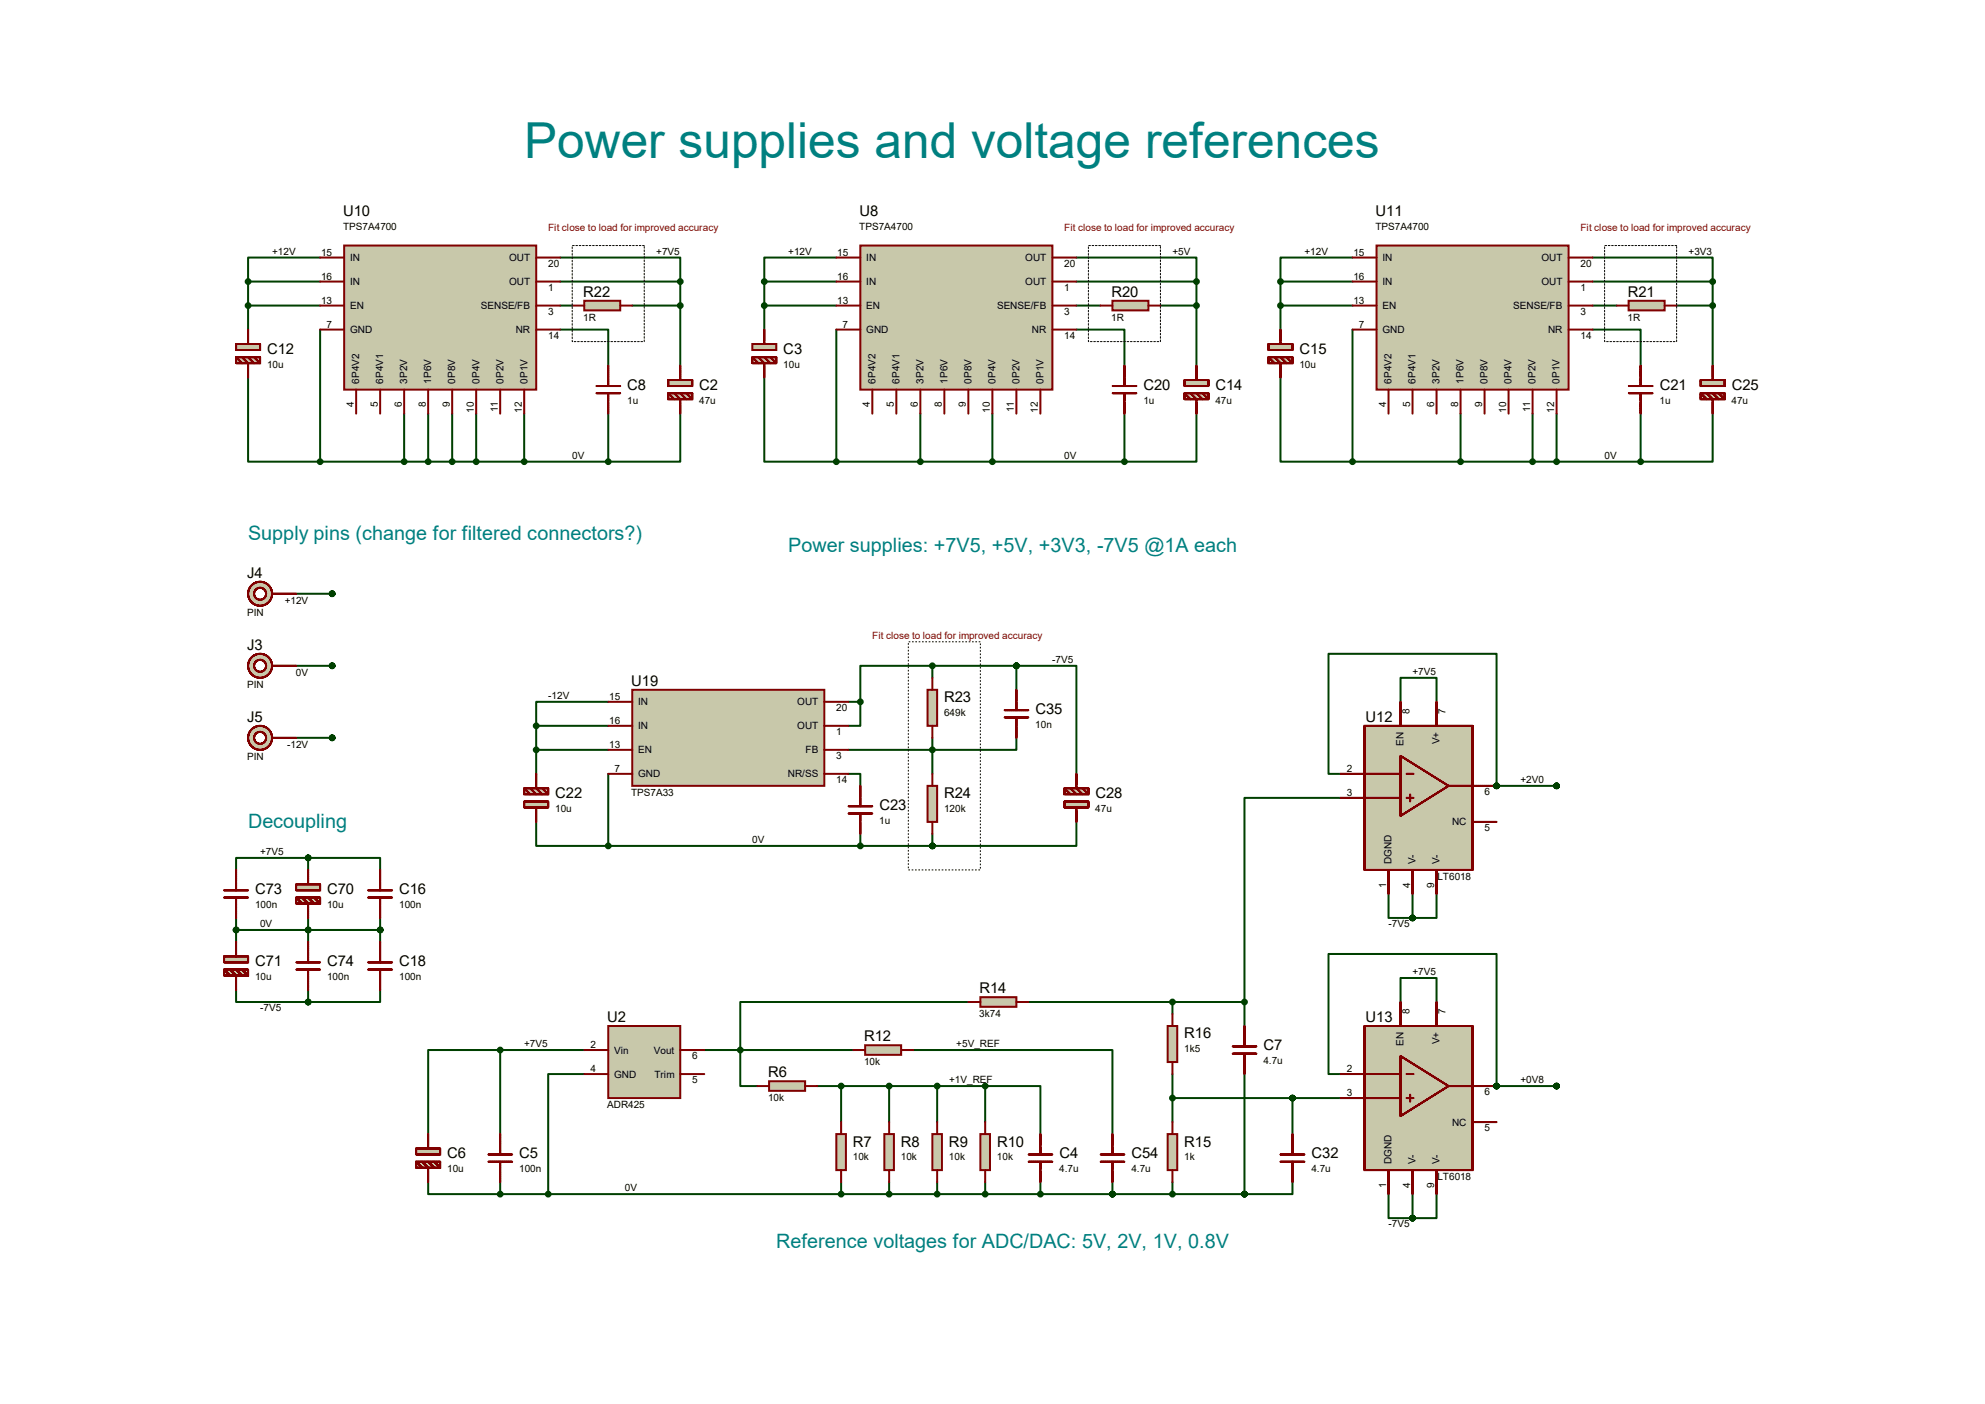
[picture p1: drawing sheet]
<svg xmlns="http://www.w3.org/2000/svg" width="420mm" height="297mm" viewBox="0 0 420 297" stroke-linecap="round" stroke-linejoin="round" font-family="sans-serif">
<g fill="none" stroke="#004000" stroke-width=".42">
<path d="M52.5 59.6h15.2M52.5 59.6v10.1M67.7 54.5h-15.2v5.1M118.5 54.5h25.4v5.1M118.5 59.6h25.4M143.9 59.6v17.7M161.7 59.6h15.3M161.7 59.6v10.1M177 54.5h-15.3v5.1M227.8 54.5h25.4v5.1M227.8 59.6h25.4M253.2 59.6v17.7"/>
<path d="M270.9 59.6h15.3M270.9 59.6v10.1M286.2 54.5h-15.3v5.1M337 54.5h25.4v5.1M337 59.6h25.4M362.4 59.6v17.7M52.5 79.9v17.8h15.2M52.5 64.6h15.2M67.7 69.7v28M118.5 69.7h10.2v7.6M118.5 64.6h2.6M133.8 64.6h10.1"/>
<path d="M161.7 79.9v17.8h15.3M161.7 64.6h15.3M177 69.7v28M227.8 69.7h10.1v7.6M227.8 64.6h5M245.5 64.6h7.7M270.9 79.9v17.8h15.3M270.9 64.6h15.3M286.2 69.7v28M337 69.7h10.1v7.6M337 64.6h5.1M354.8 64.6h7.6"/>
<path d="M67.7 97.7h61M85.5 87.5v10.2M90.6 87.5v10.2M95.7 87.5v10.2M100.8 87.5v10.2M110.9 87.5v10.2M128.7 87.5v10.2M143.9 87.5v10.2h-15.2M177 97.7h60.9M194.7 87.5v10.2M210 87.5v10.2M237.9 87.5v10.2"/>
<path d="M253.2 87.5v10.2h-15.3M286.2 97.7h60.9M309 87.5v10.2M324.3 87.5v10.2M329.4 87.5v10.2M347.1 87.5v10.2M362.4 87.5v10.2h-15.3M113.5 153.5h15.2M113.5 153.5v10.2M113.5 158.6h15.2M128.7 148.5h-15.2v5M179.5 148.5h2.5"/>
<path d="M182 148.5v5h-2.5M197.3 140.8h-15.3v7.7M197.3 140.8v2.6M197.3 156.1v7.6M197.3 140.8h17.8M215.1 156.1v2.5h-35.6M215.1 140.8h12.7v22.9M215.1 140.8v5.1M296.3 148.5v-5.1h7.7v5.1M113.5 173.9v5h15.2M128.7 163.7v15.2M128.7 178.9h68.6"/>
<path d="M179.5 163.7h2.5v2.5M182 176.4v2.5M197.3 176.4v2.5M227.8 173.9v5h-30.5M283.6 168.8h-20.3v43.2M283.6 163.7h-2.5v-25.4h35.6v27.9M293.8 189.1v5.1h5.1M298.9 189.1v5.1M304 189.1v5.1h-5.1M204.9 212h-48.3v17.7h3.6M217.6 212h45.7M248.1 212v2.5"/>
<path d="M263.3 212v5M105.8 222.1h-15.2v17.8M105.8 222.1h17.8M105.8 222.1v17.8M123.6 227.2h-7.6v25.4M149 222.1h31.5M172.9 229.7h35.5M178 229.7v7.7M188.1 229.7v7.7M193.2 222.1h42.2v17.8M198.3 229.7v7.7M208.4 229.7h11.7v10.2"/>
<path d="M208.4 229.7v7.7M248.1 227.2v10.2M248.1 232.3h25.4v7.6M263.3 227.2v25.4M90.6 250.1v2.5h15.2M105.8 252.6h157.5M105.8 250.1v2.5M178 250.1v2.5M188.1 250.1v2.5M198.3 250.1v2.5M208.4 250.1v2.5M220.1 250.1v2.5"/>
<path d="M235.4 250.1v2.5M248.1 250.1v2.5M273.5 250.1v2.5h-10.2"/>
</g>
<circle cx="316.7" cy="166.2" r=".21" fill="#004000"/>
<path d="M316.7 166.2h12.7M50 196.7h15.2M50 194.2v5.1M65.2 194.2v5.1M296.3 212v-5.1h7.7v5.1M273.5 232.3h10.1M283.6 227.2h-2.5v-25.4h35.6v27.9M293.8 252.6v5.1h5.1M298.9 252.6v5.1M304 252.6v5.1h-5.1" fill="none" stroke="#004000" stroke-width=".42"/>
<circle cx="316.7" cy="229.7" r=".21" fill="#004000"/>
<path d="M62.7 125.6h7.6M62.7 140.8h7.6M62.7 156.1h7.6M65.2 181.5h-15.2v2.5M65.2 181.5h15.2v2.5M65.2 181.5v2.5M65.2 196.7h15.2M80.4 194.2v5.1M50 209.4v2.6h15.2M65.2 209.4v2.6M80.4 209.4v2.6h-15.2M316.7 229.7h12.7" fill="none" stroke="#004000" stroke-width=".42"/>
<path d="M291.3 51.9h40.6v30.5h-40.6z" fill="#c8c8aa" stroke="#800000" stroke-width=".42"/>
<g fill="none" stroke="#800000" stroke-width=".42">
<path d="M286.2 59.6h5.1M286.2 54.5h5.1M331.9 59.6h5.1M331.9 54.5h5.1M286.2 64.6h5.1M286.2 69.7h5.1M331.9 64.6h5.1M331.9 69.7h5.1M293.8 82.4v5.1M298.9 82.4v5.1M304 82.4v5.1M309 82.4v5.1"/>
<path d="M314.1 82.4v5.1M319.2 82.4v5.1M324.3 82.4v5.1M329.4 82.4v5.1"/>
</g>
<path d="M162.7 228.7h7.6v2.1h-7.6z" fill="#c8c8aa" stroke="#800000" stroke-width=".42"/>
<path d="M160.2 229.7h2.5M170.3 229.7h2.6" fill="none" stroke="#800000" stroke-width=".42"/>
<path d="M177 239.9h2v7.6h-2z" fill="#c8c8aa" stroke="#800000" stroke-width=".42"/>
<path d="M178 237.4v2.5M178 247.5v2.6" fill="none" stroke="#800000" stroke-width=".42"/>
<g fill="#004000" stroke="#004000" stroke-width=".42">
<circle cx="178" cy="229.7" r=".51"/>
<circle cx="178" cy="252.6" r=".51"/>
</g>
<path d="M183 221.1h7.7v2h-7.7z" fill="#c8c8aa" stroke="#800000" stroke-width=".42"/>
<path d="M180.5 222.1h2.5M190.7 222.1h2.5" fill="none" stroke="#800000" stroke-width=".42"/>
<circle cx="156.6" cy="222.1" r=".51" fill="#004000" stroke="#004000" stroke-width=".42"/>
<path d="M128.7 217h15.2v15.3h-15.2z" fill="#c8c8aa" stroke="#800000" stroke-width=".42"/>
<path d="M123.6 222.1h5.1M123.6 227.2h5.1M143.9 222.1h5.1M143.9 227.2h5.1" fill="none" stroke="#800000" stroke-width=".42"/>
<g fill="#004000" stroke="#004000" stroke-width=".42">
<circle cx="116" cy="252.6" r=".51"/>
<circle cx="105.8" cy="252.6" r=".51"/>
<circle cx="105.8" cy="222.1" r=".51"/>
</g>
<path d="M207.4 210.9h7.7v2.1h-7.7z" fill="#c8c8aa" stroke="#800000" stroke-width=".42"/>
<path d="M204.9 212h2.5M215.1 212h2.5" fill="none" stroke="#800000" stroke-width=".42"/>
<path d="M247.1 239.9h2v7.6h-2z" fill="#c8c8aa" stroke="#800000" stroke-width=".42"/>
<path d="M248.1 237.4v2.5M248.1 247.5v2.6" fill="none" stroke="#800000" stroke-width=".42"/>
<path d="M247.1 217h2v7.7h-2z" fill="#c8c8aa" stroke="#800000" stroke-width=".42"/>
<path d="M248.1 214.5v2.5M248.1 224.7v2.5" fill="none" stroke="#800000" stroke-width=".42"/>
<g fill="#004000" stroke="#004000" stroke-width=".42">
<circle cx="248.1" cy="212" r=".51"/>
<circle cx="248.1" cy="232.3" r=".51"/>
<circle cx="220.1" cy="252.6" r=".51"/>
<circle cx="248.1" cy="252.6" r=".51"/>
<circle cx="263.3" cy="212" r=".51"/>
<circle cx="362.4" cy="59.6" r=".51"/>
<circle cx="309" cy="97.7" r=".51"/>
<circle cx="347.1" cy="97.7" r=".51"/>
<circle cx="286.2" cy="97.7" r=".51"/>
<circle cx="362.4" cy="64.6" r=".51"/>
<circle cx="270.9" cy="59.6" r=".51"/>
<circle cx="270.9" cy="64.6" r=".51"/>
</g>
<path d="M182 51.9h40.7v30.5h-40.7z" fill="#c8c8aa" stroke="#800000" stroke-width=".42"/>
<g fill="none" stroke="#800000" stroke-width=".42">
<path d="M177 59.6h5M177 54.5h5M222.7 59.6h5.1M222.7 54.5h5.1M177 64.6h5M177 69.7h5M222.7 64.6h5.1M222.7 69.7h5.1M184.6 82.4v5.1M189.7 82.4v5.1M194.7 82.4v5.1M199.8 82.4v5.1"/>
<path d="M204.9 82.4v5.1M210 82.4v5.1M215.1 82.4v5.1M220.1 82.4v5.1"/>
</g>
<g fill="#004000" stroke="#004000" stroke-width=".42">
<circle cx="253.2" cy="59.6" r=".51"/>
<circle cx="237.9" cy="97.7" r=".51"/>
<circle cx="177" cy="97.7" r=".51"/>
<circle cx="253.2" cy="64.6" r=".51"/>
<circle cx="161.7" cy="59.6" r=".51"/>
<circle cx="161.7" cy="64.6" r=".51"/>
</g>
<path d="M72.8 51.9h40.7v30.5h-40.7z" fill="#c8c8aa" stroke="#800000" stroke-width=".42"/>
<g fill="none" stroke="#800000" stroke-width=".42">
<path d="M67.7 59.6h5.1M67.7 54.5h5.1M113.5 59.6h5M113.5 54.5h5M67.7 64.6h5.1M67.7 69.7h5.1M113.5 64.6h5M113.5 69.7h5M75.4 82.4v5.1M80.4 82.4v5.1M85.5 82.4v5.1M90.6 82.4v5.1"/>
<path d="M95.7 82.4v5.1M100.8 82.4v5.1M105.8 82.4v5.1M110.9 82.4v5.1"/>
</g>
<path d="M123.6 63.6h7.6v2.1h-7.6z" fill="#c8c8aa" stroke="#800000" stroke-width=".42"/>
<path d="M121.1 64.6h2.5M131.2 64.6h2.6" fill="none" stroke="#800000" stroke-width=".42"/>
<g fill="#004000" stroke="#004000" stroke-width=".42">
<circle cx="143.9" cy="59.6" r=".51"/>
<circle cx="128.7" cy="97.7" r=".51"/>
<circle cx="67.7" cy="97.7" r=".51"/>
<circle cx="143.9" cy="64.6" r=".51"/>
<circle cx="52.5" cy="59.6" r=".51"/>
<circle cx="52.5" cy="64.6" r=".51"/>
<circle cx="324.3" cy="97.7" r=".51"/>
<circle cx="329.4" cy="97.7" r=".51"/>
<circle cx="194.7" cy="97.7" r=".51"/>
<circle cx="210" cy="97.7" r=".51"/>
<circle cx="85.5" cy="97.7" r=".51"/>
<circle cx="90.6" cy="97.7" r=".51"/>
<circle cx="95.7" cy="97.7" r=".51"/>
<circle cx="100.8" cy="97.7" r=".51"/>
<circle cx="110.9" cy="97.7" r=".51"/>
</g>
<path d="M133.8 145.9h40.6v20.3h-40.6z" fill="#c8c8aa" stroke="#800000" stroke-width=".42"/>
<path d="M128.7 153.5h5.1M128.7 158.6h5.1M128.7 148.5h5.1M174.4 153.5h5.1M174.4 158.6h5.1M174.4 148.5h5.1M128.7 163.7h5.1M174.4 163.7h5.1" fill="none" stroke="#800000" stroke-width=".42"/>
<g fill="#004000" stroke="#004000" stroke-width=".42">
<circle cx="113.5" cy="153.5" r=".51"/>
<circle cx="113.5" cy="158.6" r=".51"/>
<circle cx="128.7" cy="178.9" r=".51"/>
</g>
<path d="M196.3 145.9h2v7.6h-2z" fill="#c8c8aa" stroke="#800000" stroke-width=".42"/>
<path d="M197.3 143.4v2.5M197.3 153.5v2.6" fill="none" stroke="#800000" stroke-width=".42"/>
<path d="M196.3 166.2h2v7.7h-2z" fill="#c8c8aa" stroke="#800000" stroke-width=".42"/>
<path d="M197.3 163.7v2.5M197.3 173.9v2.5" fill="none" stroke="#800000" stroke-width=".42"/>
<g fill="#004000" stroke="#004000" stroke-width=".42">
<circle cx="182" cy="148.5" r=".51"/>
<circle cx="197.3" cy="140.8" r=".51"/>
<circle cx="182" cy="178.9" r=".51"/>
<circle cx="197.3" cy="158.6" r=".51"/>
</g>
<path d="M235.4 63.6h7.6v2.1h-7.6z" fill="#c8c8aa" stroke="#800000" stroke-width=".42"/>
<path d="M232.8 64.6h2.6M243 64.6h2.5" fill="none" stroke="#800000" stroke-width=".42"/>
<path d="M344.6 63.6h7.6v2.1h-7.6z" fill="#c8c8aa" stroke="#800000" stroke-width=".42"/>
<path d="M342.1 64.6h2.5M352.2 64.6h2.6" fill="none" stroke="#800000" stroke-width=".42"/>
<path d="M187.1 239.9h2v7.6h-2z" fill="#c8c8aa" stroke="#800000" stroke-width=".42"/>
<path d="M188.1 237.4v2.5M188.1 247.5v2.6" fill="none" stroke="#800000" stroke-width=".42"/>
<path d="M197.3 239.9h2v7.6h-2z" fill="#c8c8aa" stroke="#800000" stroke-width=".42"/>
<path d="M198.3 237.4v2.5M198.3 247.5v2.6" fill="none" stroke="#800000" stroke-width=".42"/>
<path d="M207.4 239.9h2.1v7.6h-2.1z" fill="#c8c8aa" stroke="#800000" stroke-width=".42"/>
<path d="M208.4 237.4v2.5M208.4 247.5v2.6" fill="none" stroke="#800000" stroke-width=".42"/>
<g fill="#004000" stroke="#004000" stroke-width=".42">
<circle cx="208.4" cy="229.7" r=".51"/>
<circle cx="198.3" cy="229.7" r=".51"/>
<circle cx="188.1" cy="229.7" r=".51"/>
<circle cx="188.1" cy="252.6" r=".51"/>
<circle cx="198.3" cy="252.6" r=".51"/>
<circle cx="208.4" cy="252.6" r=".51"/>
</g>
<path d="M192.2 135.8h15.2v48.2h-15.2z" fill="none" stroke="#000" stroke-width=".21" stroke-dasharray=".4 .4 .4 .4 .4 .4 .4 .4" stroke-linecap="butt"/>
<path d="M121.1 51.9h15.2v20.4h-15.2zM230.3 51.9h15.2v20.4h-15.2zM339.5 51.9h15.3v20.4h-15.3z" fill="none" stroke="#000" stroke-width=".21" stroke-dasharray=".4 .4 .4 .4 .4 .4 .4 .4"/>
<g fill="#c8c8aa" stroke="#800000" stroke-width=".42">
<path d="M159.2 72.8h5.1v1.2h-5.1z"/>
<path d="M159.2 75.6h5.1v1.2h-5.1z"/>
</g>
<path d="M159.2 75.6l1.2 1.2M160.4 75.6l1.3 1.2v3.1M161.7 69.7v3.1M161.7 75.6l1.3 1.2M163 75.6l1.3 1.2" fill="none" stroke="#800000" stroke-width=".42"/>
<g fill="#c8c8aa" stroke="#800000" stroke-width=".42">
<path d="M268.4 72.8h5.1v1.2h-5.1z"/>
<path d="M268.4 75.6h5.1v1.2h-5.1z"/>
</g>
<path d="M268.4 75.6l1.3 1.2M269.7 75.6l1.2 1.2v3.1M270.9 69.7v3.1M270.9 75.6l1.3 1.2M272.2 75.6l1.3 1.2" fill="none" stroke="#800000" stroke-width=".42"/>
<g fill="#c8c8aa" stroke="#800000" stroke-width=".42">
<path d="M110.9 169.5h5.1v1.3h-5.1z"/>
<path d="M110.9 166.8h5.1v1.2h-5.1z"/>
</g>
<path d="M110.9 166.8l1.3 1.2M112.2 166.8l1.3 1.2M113.5 163.7v3.1l1.2 1.2M113.5 170.8v3.1M114.7 166.8l1.3 1.2" fill="none" stroke="#800000" stroke-width=".42"/>
<g fill="#c8c8aa" stroke="#800000" stroke-width=".42">
<path d="M88.1 243h5v1.2h-5z"/>
<path d="M88.1 245.7h5v1.3h-5z"/>
</g>
<path d="M90.6 239.9v3.1M88.1 245.7l1.2 1.3M89.3 245.7l1.3 1.3v3.1M90.6 245.7l1.3 1.3M91.9 245.7l1.2 1.3" fill="none" stroke="#800000" stroke-width=".42"/>
<g fill="#c8c8aa" stroke="#800000" stroke-width=".42">
<path d="M141.4 80.4h5.1v1.3h-5.1z"/>
<path d="M141.4 83.2h5.1v1.3h-5.1z"/>
</g>
<path d="M143.9 77.3v3.1M141.4 83.2l1.3 1.3M142.7 83.2l1.2 1.3v3M143.9 83.2l1.3 1.3M145.2 83.2l1.3 1.3" fill="none" stroke="#800000" stroke-width=".42"/>
<g fill="#c8c8aa" stroke="#800000" stroke-width=".42">
<path d="M250.6 80.4h5.1v1.3h-5.1z"/>
<path d="M250.6 83.2h5.1v1.3h-5.1z"/>
</g>
<path d="M253.2 77.3v3.1M250.6 83.2l1.3 1.3M251.9 83.2l1.3 1.3v3M253.2 83.2l1.2 1.3M254.4 83.2l1.3 1.3" fill="none" stroke="#800000" stroke-width=".42"/>
<g fill="#c8c8aa" stroke="#800000" stroke-width=".42">
<path d="M359.8 80.4h5.1v1.3h-5.1z"/>
<path d="M359.8 83.2h5.1v1.3h-5.1z"/>
</g>
<path d="M362.4 77.3v3.1M359.8 83.2l1.3 1.3M361.1 83.2l1.3 1.3v3M362.4 83.2l1.2 1.3M363.6 83.2l1.3 1.3" fill="none" stroke="#800000" stroke-width=".42"/>
<g fill="#c8c8aa" stroke="#800000" stroke-width=".42">
<path d="M225.2 169.5h5.1v1.3h-5.1z"/>
<path d="M225.2 166.8h5.1v1.2h-5.1z"/>
</g>
<path d="M225.2 166.8l1.3 1.2M226.5 166.8l1.3 1.2M227.8 163.7v3.1l1.2 1.2M227.8 170.8v3.1M229 166.8l1.3 1.2" fill="none" stroke="#800000" stroke-width=".42"/>
<g fill="#c8c8aa" stroke="#800000" stroke-width=".42">
<path d="M50 72.8h5v1.2h-5z"/>
<path d="M50 75.6h5v1.2h-5z"/>
</g>
<g fill="none" stroke="#800000" stroke-width=".42">
<path d="M50 75.6l1.2 1.2M51.2 75.6l1.3 1.2v3.1M52.5 69.7v3.1M52.5 75.6l1.3 1.2M53.8 75.6l1.2 1.2M128.7 77.3v4.4M237.9 77.3v4.4M347.1 77.3v4.4M126.2 83.2h5M126.2 81.7h5M128.7 83.2v4.3M235.4 83.2h5.1"/>
<path d="M235.4 81.7h5.1M237.9 83.2v4.3M344.6 83.2h5.1M344.6 81.7h5.1M347.1 83.2v4.3M212.5 151.8h5.1M212.5 150.2h5.1M215.1 145.9v4.3M215.1 151.8v4.3M179.5 172.1h5.1M179.5 170.6h5.1M182 166.2v4.4"/>
<path d="M182 172.1v4.3M263.3 217v4.4M105.8 239.9v4.3M220.1 239.9v4.3M235.4 239.9v4.3M260.8 222.9h5.1M260.8 221.4h5.1M263.3 222.9v4.3M273.5 239.9v4.3M103.3 245.7h5.1M103.3 244.2h5.1M105.8 245.7v4.4"/>
<path d="M217.6 245.7h5.1M217.6 244.2h5.1M220.1 245.7v4.4M232.8 245.7h5.1M232.8 244.2h5.1M235.4 245.7v4.4M270.9 245.7h5.1M270.9 244.2h5.1M273.5 245.7v4.4"/>
</g>
<g fill="#004000" stroke="#004000" stroke-width=".42">
<circle cx="235.4" cy="252.6" r=".51"/>
<circle cx="197.3" cy="178.9" r=".51"/>
<circle cx="215.1" cy="140.8" r=".51"/>
</g>
<g fill="#c8c8aa" stroke="#800000" stroke-width=".42">
<path d="M288.7 153.5h22.9v30.5h-22.9z"/>
<path d="M296.3 159.9l10.2 6.3-10.2 6.4z"/>
</g>
<path d="M296.3 148.5v5M304 148.5v5M283.6 163.7h12.7M283.6 168.8h12.7M297.6 163.7h1.5M297.6 168.8h1.5M298.4 168v1.5M306.5 166.2h10.2M311.6 173.9h5.1M293.8 184v5.1M298.9 184v5.1M304 184v5.1" fill="none" stroke="#800000" stroke-width=".42"/>
<g fill="#004000" stroke="#004000" stroke-width=".42">
<circle cx="298.9" cy="194.2" r=".51"/>
<circle cx="263.3" cy="252.6" r=".51"/>
<circle cx="273.5" cy="232.3" r=".51"/>
<circle cx="316.7" cy="166.2" r=".51"/>
<circle cx="329.4" cy="166.2" r=".51"/>
<circle cx="65.2" cy="196.7" r=".51"/>
<circle cx="50" cy="196.7" r=".51"/>
</g>
<g fill="#c8c8aa" stroke="#800000" stroke-width=".42">
<path d="M62.7 187.1h5v1.2h-5z"/>
<path d="M62.7 189.9h5v1.2h-5z"/>
</g>
<path d="M62.7 189.9l1.2 1.2M63.9 189.9l1.3 1.2v3.1M65.2 184v3.1M65.2 189.9l1.3 1.2M66.5 189.9l1.2 1.2" fill="none" stroke="#800000" stroke-width=".42"/>
<g fill="#c8c8aa" stroke="#800000" stroke-width=".42">
<path d="M47.4 202.3h5.1v1.3h-5.1z"/>
<path d="M47.4 205.1h5.1v1.3h-5.1z"/>
</g>
<g fill="none" stroke="#800000" stroke-width=".42">
<path d="M47.4 189.9h5.1M47.4 188.3h5.1M50 184v4.3M50 189.9v4.3M50 199.3v3M65.2 199.3v4.3M47.4 205.1l1.3 1.3M48.7 205.1l1.3 1.3v3M50 205.1l1.2 1.3M51.2 205.1l1.3 1.3M62.7 205.1h5M62.7 203.6h5"/>
<path d="M65.2 205.1v4.3"/>
</g>
<g fill="#c8c8aa" stroke="#800000" stroke-width=".42">
<path d="M288.7 217h22.9v30.5h-22.9z"/>
<path d="M296.3 223.4l10.2 6.3-10.2 6.4z"/>
</g>
<path d="M296.3 212v5M304 212v5M283.6 227.2h12.7M283.6 232.3h12.7M297.6 227.2h1.5M297.6 232.3h1.5M298.4 231.5v1.5M306.5 229.7h10.2M311.6 237.4h5.1M293.8 247.5v5.1M298.9 247.5v5.1M304 247.5v5.1" fill="none" stroke="#800000" stroke-width=".42"/>
<g fill="#004000" stroke="#004000" stroke-width=".42">
<circle cx="298.9" cy="257.7" r=".51"/>
<circle cx="316.7" cy="229.7" r=".51"/>
<circle cx="329.4" cy="229.7" r=".51"/>
</g>
<circle cx="55" cy="125.6" r="2.54" fill="#c8c8aa" stroke="#800000" stroke-width=".42"/>
<circle cx="55" cy="125.6" r="1.27" fill="#fff" stroke="#800000" stroke-width=".42"/>
<path d="M57.6 125.6h5.1" fill="none" stroke="#800000" stroke-width=".42"/>
<circle cx="70.3" cy="125.6" r=".51" fill="#004000" stroke="#004000" stroke-width=".42"/>
<circle cx="55" cy="140.8" r="2.54" fill="#c8c8aa" stroke="#800000" stroke-width=".42"/>
<circle cx="55" cy="140.8" r="1.27" fill="#fff" stroke="#800000" stroke-width=".42"/>
<path d="M57.6 140.8h5.1" fill="none" stroke="#800000" stroke-width=".42"/>
<circle cx="70.3" cy="140.8" r=".51" fill="#004000" stroke="#004000" stroke-width=".42"/>
<circle cx="55" cy="156.1" r="2.54" fill="#c8c8aa" stroke="#800000" stroke-width=".42"/>
<circle cx="55" cy="156.1" r="1.27" fill="#fff" stroke="#800000" stroke-width=".42"/>
<path d="M57.6 156.1h5.1M77.9 189.9h5.1M77.9 188.3h5.1M80.4 184v4.3M80.4 189.9v4.3M80.4 199.3v4.3M77.9 205.1h5.1M77.9 203.6h5.1M80.4 205.1v4.3" fill="none" stroke="#800000" stroke-width=".42"/>
<g fill="#004000" stroke="#004000" stroke-width=".42">
<circle cx="70.3" cy="156.1" r=".51"/>
<circle cx="65.2" cy="181.5" r=".51"/>
<circle cx="65.2" cy="212" r=".51"/>
<circle cx="80.4" cy="196.7" r=".51"/>
</g>
<text font-size="10.5" fill="#008080" x="110.9" y="33.5">Power supplies and voltage references</text>
<g font-size="4.2" fill="#008080">
<text x="52.5" y="114.2">Supply pins (change for filtered connectors?)</text>
<text x="166.8" y="116.7">Power supplies: +7V5, +5V, +3V3, -7V5 @1A each</text>
<text x="52.5" y="175.1">Decoupling</text>
<text x="164.3" y="264">Reference voltages for ADC/DAC: 5V, 2V, 1V, 0.8V</text>
</g>
<g font-size="3.1">
<text x="72.6" y="45.7">U10</text>
<text x="181.8" y="45.7">U8</text>
<text x="291.1" y="45.7">U11</text>
<text x="123.4" y="62.7">R22</text>
<text x="235.2" y="62.7">R20</text>
<text x="344.4" y="62.7">R21</text>
<text x="56.5" y="74.9">C12</text>
<text x="165.7" y="74.9">C3</text>
<text x="275" y="74.9">C15</text>
<text x="132.7" y="82.5">C8</text>
<text x="148" y="82.5">C2</text>
<text x="241.9" y="82.5">C20</text>
<text x="257.2" y="82.5">C14</text>
<text x="351.2" y="82.5">C21</text>
<text x="366.4" y="82.5">C25</text>
<text x="52.3" y="122.2">J4</text>
<text x="52.3" y="137.4">J3</text>
<text x="133.6" y="145">U19</text>
<text x="199.8" y="148.5">R23</text>
<text x="52.3" y="152.7">J5</text>
<text x="219.1" y="151.1">C35</text>
<text x="288.9" y="152.7">U12</text>
<text x="117.5" y="168.9">C22</text>
<text x="186.1" y="171.4">C23</text>
<text x="199.8" y="168.9">R24</text>
<text x="231.8" y="168.9">C28</text>
<text x="54" y="189.2">C73</text>
<text x="69.2" y="189.2">C70</text>
<text x="84.5" y="189.2">C16</text>
<text x="54" y="204.4">C71</text>
<text x="69.2" y="204.4">C74</text>
<text x="84.5" y="204.4">C18</text>
<text x="207.2" y="210.1">R14</text>
<text x="128.5" y="216.2">U2</text>
<text x="182.8" y="220.2">R12</text>
<text x="250.6" y="219.7">R16</text>
<text x="288.9" y="216.2">U13</text>
<text x="162.5" y="227.8">R6</text>
<text x="267.3" y="222.2">C7</text>
<text x="94.6" y="245.1">C6</text>
<text x="109.9" y="245.1">C5</text>
<text x="180.5" y="242.5">R7</text>
<text x="190.6" y="242.5">R8</text>
<text x="200.8" y="242.5">R9</text>
<text x="211" y="242.5">R10</text>
<text x="224.2" y="245.1">C4</text>
<text x="239.4" y="245.1">C54</text>
<text x="250.6" y="242.5">R15</text>
<text x="277.5" y="245.1">C32</text>
</g>
<g font-size="2.1">
<text x="57.6" y="53.9">+12V</text>
<text x="72.6" y="48.6">TPS7A4700</text>
<text x="138.8" y="53.9">+7V5</text>
<text x="166.8" y="53.9">+12V</text>
<text x="181.8" y="48.6">TPS7A4700</text>
<text x="248.1" y="53.9">+5V</text>
<text x="276" y="53.9">+12V</text>
<text x="291" y="48.6">TPS7A4700</text>
<text x="357.3" y="53.9">+3V3</text>
<text x="67.9" y="54.1">15</text>
<text x="67.9" y="59.2">16</text>
<text x="74.1" y="55.2">IN</text>
<text x="107.7" y="55.2">OUT</text>
<text x="116" y="56.4">20</text>
<text x="177.2" y="54.1">15</text>
<text x="177.2" y="59.2">16</text>
<text x="183.3" y="55.2">IN</text>
<text x="216.9" y="55.2">OUT</text>
<text x="225.2" y="56.4">20</text>
<text x="286.4" y="54.1">15</text>
<text x="286.4" y="59.2">16</text>
<text x="292.5" y="55.2">IN</text>
<text x="326.2" y="55.2">OUT</text>
<text x="334.4" y="56.4">20</text>
<text x="67.9" y="64.3">13</text>
<text x="74.1" y="65.4">EN</text>
<text x="74.1" y="60.3">IN</text>
<text x="101.8" y="65.4">SENSE/FB</text>
<text x="107.7" y="60.3">OUT</text>
<text x="116" y="61.5">1</text>
<text x="177.2" y="64.3">13</text>
<text x="183.3" y="65.4">EN</text>
<text x="183.3" y="60.3">IN</text>
<text x="211" y="65.4">SENSE/FB</text>
<text x="216.9" y="60.3">OUT</text>
<text x="225.2" y="61.5">1</text>
<text x="286.4" y="64.3">13</text>
<text x="292.5" y="65.4">EN</text>
<text x="292.5" y="60.3">IN</text>
<text x="320.2" y="65.4">SENSE/FB</text>
<text x="326.2" y="60.3">OUT</text>
<text x="334.4" y="61.5">1</text>
<text x="69.1" y="69.3">7</text>
<text x="74.1" y="70.5">GND</text>
<text x="109.1" y="70.5">NR</text>
<text x="116" y="66.6">3</text>
<text x="116" y="71.7">14</text>
<text x="123.4" y="67.8">1R</text>
<text x="178.3" y="69.3">7</text>
<text x="183.3" y="70.5">GND</text>
<text x="218.3" y="70.5">NR</text>
<text x="225.2" y="66.6">3</text>
<text x="225.2" y="71.7">14</text>
<text x="235.1" y="67.8">1R</text>
<text x="287.5" y="69.3">7</text>
<text x="292.5" y="70.5">GND</text>
<text x="327.5" y="70.5">NR</text>
<text x="334.4" y="66.6">3</text>
<text x="334.4" y="71.7">14</text>
<text x="344.4" y="67.8">1R</text>
<text x="56.5" y="77.8">10u</text>
<text x="165.7" y="77.8">10u</text>
<text x="274.9" y="77.8">10u</text>
<text x="76" y="81.2" transform="rotate(-90 76 81.2)">6P4V2</text>
<text x="81.1" y="81.2" transform="rotate(-90 81.1 81.2)">6P4V1</text>
<text x="86.2" y="81.2" transform="rotate(-90 86.2 81.2)">3P2V</text>
<text x="91.3" y="81.2" transform="rotate(-90 91.3 81.2)">1P6V</text>
<text x="96.3" y="81.2" transform="rotate(-90 96.3 81.2)">0P8V</text>
<text x="101.4" y="81.2" transform="rotate(-90 101.4 81.2)">0P4V</text>
<text x="106.5" y="81.2" transform="rotate(-90 106.5 81.2)">0P2V</text>
<text x="111.6" y="81.2" transform="rotate(-90 111.6 81.2)">0P1V</text>
<text x="185.2" y="81.2" transform="rotate(-90 185.2 81.2)">6P4V2</text>
<text x="190.3" y="81.2" transform="rotate(-90 190.3 81.2)">6P4V1</text>
<text x="195.4" y="81.2" transform="rotate(-90 195.4 81.2)">3P2V</text>
<text x="200.5" y="81.2" transform="rotate(-90 200.5 81.2)">1P6V</text>
<text x="205.6" y="81.2" transform="rotate(-90 205.6 81.2)">0P8V</text>
<text x="210.6" y="81.2" transform="rotate(-90 210.6 81.2)">0P4V</text>
<text x="215.7" y="81.2" transform="rotate(-90 215.7 81.2)">0P2V</text>
<text x="220.8" y="81.2" transform="rotate(-90 220.8 81.2)">0P1V</text>
<text x="294.4" y="81.2" transform="rotate(-90 294.4 81.2)">6P4V2</text>
<text x="299.5" y="81.2" transform="rotate(-90 299.5 81.2)">6P4V1</text>
<text x="304.6" y="81.2" transform="rotate(-90 304.6 81.2)">3P2V</text>
<text x="309.7" y="81.2" transform="rotate(-90 309.7 81.2)">1P6V</text>
<text x="314.8" y="81.2" transform="rotate(-90 314.8 81.2)">0P8V</text>
<text x="319.8" y="81.2" transform="rotate(-90 319.8 81.2)">0P4V</text>
<text x="324.9" y="81.2" transform="rotate(-90 324.9 81.2)">0P2V</text>
<text x="330" y="81.2" transform="rotate(-90 330 81.2)">0P1V</text>
<text x="74.8" y="86.1" transform="rotate(-90 74.8 86.1)">4</text>
<text x="79.9" y="86.1" transform="rotate(-90 79.9 86.1)">5</text>
<text x="85" y="86.1" transform="rotate(-90 85 86.1)">6</text>
<text x="90.1" y="86.1" transform="rotate(-90 90.1 86.1)">8</text>
<text x="95.2" y="86.1" transform="rotate(-90 95.2 86.1)">9</text>
<text x="100.2" y="87.3" transform="rotate(-90 100.2 87.3)">10</text>
<text x="105.3" y="87.2" transform="rotate(-90 105.3 87.2)">11</text>
<text x="110.4" y="87.3" transform="rotate(-90 110.4 87.3)">12</text>
<text x="132.7" y="85.4">1u</text>
<text x="147.9" y="85.4">47u</text>
<text x="184.1" y="86.1" transform="rotate(-90 184.1 86.1)">4</text>
<text x="189.1" y="86.1" transform="rotate(-90 189.1 86.1)">5</text>
<text x="194.2" y="86.1" transform="rotate(-90 194.2 86.1)">6</text>
<text x="199.3" y="86.1" transform="rotate(-90 199.3 86.1)">8</text>
<text x="204.4" y="86.1" transform="rotate(-90 204.4 86.1)">9</text>
<text x="209.4" y="87.3" transform="rotate(-90 209.4 87.3)">10</text>
<text x="214.5" y="87.2" transform="rotate(-90 214.5 87.2)">11</text>
<text x="219.6" y="87.3" transform="rotate(-90 219.6 87.3)">12</text>
<text x="241.9" y="85.4">1u</text>
<text x="257.2" y="85.4">47u</text>
<text x="293.3" y="86.1" transform="rotate(-90 293.3 86.1)">4</text>
<text x="298.3" y="86.1" transform="rotate(-90 298.3 86.1)">5</text>
<text x="303.4" y="86.1" transform="rotate(-90 303.4 86.1)">6</text>
<text x="308.5" y="86.1" transform="rotate(-90 308.5 86.1)">8</text>
<text x="313.6" y="86.1" transform="rotate(-90 313.6 86.1)">9</text>
<text x="318.7" y="87.3" transform="rotate(-90 318.7 87.3)">10</text>
<text x="323.7" y="87.2" transform="rotate(-90 323.7 87.2)">11</text>
<text x="328.8" y="87.3" transform="rotate(-90 328.8 87.3)">12</text>
<text x="351.1" y="85.4">1u</text>
<text x="366.4" y="85.4">47u</text>
<text x="121.1" y="97.1">0V</text>
<text x="225.2" y="97.1">0V</text>
<text x="339.5" y="97.1">0V</text>
<text x="52.3" y="130.3">PIN</text>
<text x="60.2" y="127.8">+12V</text>
<text x="62.6" y="143">0V</text>
<text x="222.7" y="140.3">-7V5</text>
<text x="298.9" y="142.8">+7V5</text>
<text x="52.3" y="145.5">PIN</text>
<text x="116" y="147.9">-12V</text>
<text x="128.9" y="148.1">15</text>
<text x="135" y="149.2">IN</text>
<text x="168.7" y="149.2">OUT</text>
<text x="128.9" y="153.2">16</text>
<text x="135" y="154.3">IN</text>
<text x="168.7" y="154.3">OUT</text>
<text x="176.9" y="155.5">1</text>
<text x="176.9" y="150.4">20</text>
<text x="199.8" y="151.5">649k</text>
<text x="219.1" y="154">10n</text>
<text x="298.2" y="151" transform="rotate(-90 298.2 151)">8</text>
<text x="305.8" y="151" transform="rotate(-90 305.8 151)">7</text>
<text x="52.3" y="160.8">PIN</text>
<text x="60.7" y="158.2">-12V</text>
<text x="128.9" y="158.2">13</text>
<text x="135" y="159.4">EN</text>
<text x="170.5" y="159.4">FB</text>
<text x="176.9" y="160.6">3</text>
<text x="297" y="157.7" transform="rotate(-90 297 157.7)">EN</text>
<text x="304.6" y="157.4" transform="rotate(-90 304.6 157.4)">V+</text>
<text x="130" y="163.3">7</text>
<text x="135" y="164.5">GND</text>
<text x="166.7" y="164.5">NR/SS</text>
<text x="176.9" y="165.7">14</text>
<text x="285" y="163.3">2</text>
<text x="321.7" y="165.7">+2V0</text>
<text x="117.5" y="171.8">10u</text>
<text x="133.6" y="168.4">TPS7A33</text>
<text x="199.8" y="171.8">120k</text>
<text x="231.8" y="171.8">47u</text>
<text x="285" y="168.4">3</text>
<text x="314.1" y="168.2">6</text>
<text x="159.2" y="178.4">0V</text>
<text x="186" y="174.3">1u</text>
<text x="307.2" y="174.6">NC</text>
<text x="314.1" y="175.8">5</text>
<text x="55" y="180.9">+7V5</text>
<text x="294.4" y="182.8" transform="rotate(-90 294.4 182.8)">DGND</text>
<text x="299.5" y="182.8" transform="rotate(-90 299.5 182.8)">V-</text>
<text x="304.6" y="182.8" transform="rotate(-90 304.6 182.8)">V-</text>
<text x="293.3" y="187.7" transform="rotate(-90 293.3 187.7)">1</text>
<text x="298.3" y="187.7" transform="rotate(-90 298.3 187.7)">4</text>
<text x="303.4" y="187.7" transform="rotate(-90 303.4 187.7)">9</text>
<text x="304.1" y="186.2">LT6018</text>
<text x="54" y="192.1">100n</text>
<text x="55" y="196.1">0V</text>
<text x="69.2" y="192.1">10u</text>
<text x="84.4" y="192.1">100n</text>
<text x="293.8" y="196.1">-7V5</text>
<text x="54" y="207.3">10u</text>
<text x="69.2" y="207.3">100n</text>
<text x="84.4" y="207.3">100n</text>
<text x="298.9" y="206.3">+7V5</text>
<text x="55" y="213.9">-7V5</text>
<text x="207.2" y="215.1">3k74</text>
<text x="298.2" y="214.5" transform="rotate(-90 298.2 214.5)">8</text>
<text x="305.8" y="214.5" transform="rotate(-90 305.8 214.5)">7</text>
<text x="110.9" y="221.5">+7V5</text>
<text x="125" y="221.7">2</text>
<text x="202.3" y="221.5">+5V_REF</text>
<text x="297" y="221.2" transform="rotate(-90 297 221.2)">EN</text>
<text x="304.6" y="220.9" transform="rotate(-90 304.6 220.9)">V+</text>
<text x="125" y="226.8">4</text>
<text x="130" y="222.9">Vin</text>
<text x="130" y="228">GND</text>
<text x="138.3" y="222.9">Vout</text>
<text x="138.5" y="228">Trim</text>
<text x="146.5" y="224.1">6</text>
<text x="182.8" y="225.3">10k</text>
<text x="250.5" y="222.6">1k5</text>
<text x="267.3" y="225.1">4.7u</text>
<text x="285" y="226.8">2</text>
<text x="146.5" y="229.2">5</text>
<text x="162.5" y="232.9">10k</text>
<text x="200.8" y="229.2">+1V_REF</text>
<text x="285" y="231.9">3</text>
<text x="314.1" y="231.7">6</text>
<text x="321.7" y="229.2">+0V8</text>
<text x="128.5" y="234.4">ADR425</text>
<text x="307.2" y="238.1">NC</text>
<text x="314.1" y="239.3">5</text>
<text x="180.5" y="245.4">10k</text>
<text x="190.6" y="245.4">10k</text>
<text x="200.8" y="245.4">10k</text>
<text x="210.9" y="245.4">10k</text>
<text x="250.5" y="245.4">1k</text>
<text x="94.6" y="248">10u</text>
<text x="109.8" y="248">100n</text>
<text x="224.1" y="248">4.7u</text>
<text x="239.4" y="248">4.7u</text>
<text x="277.5" y="248">4.7u</text>
<text x="293.3" y="251.2" transform="rotate(-90 293.3 251.2)">1</text>
<text x="294.4" y="246.3" transform="rotate(-90 294.4 246.3)">DGND</text>
<text x="298.3" y="251.2" transform="rotate(-90 298.3 251.2)">4</text>
<text x="299.5" y="246.3" transform="rotate(-90 299.5 246.3)">V-</text>
<text x="303.4" y="251.2" transform="rotate(-90 303.4 251.2)">9</text>
<text x="304.1" y="249.7">LT6018</text>
<text x="304.6" y="246.3" transform="rotate(-90 304.6 246.3)">V-</text>
<text x="132.2" y="252">0V</text>
<text x="293.8" y="259.6">-7V5</text>
</g>
<g font-size="2.1" fill="#800000">
<text x="116" y="48.8">Fit close to load for improved accuracy</text>
<text x="225.2" y="48.8">Fit close to load for improved accuracy</text>
<text x="334.4" y="48.8">Fit close to load for improved accuracy</text>
<text x="184.6" y="135.2">Fit close to load for improved accuracy</text>
</g>
</svg>
